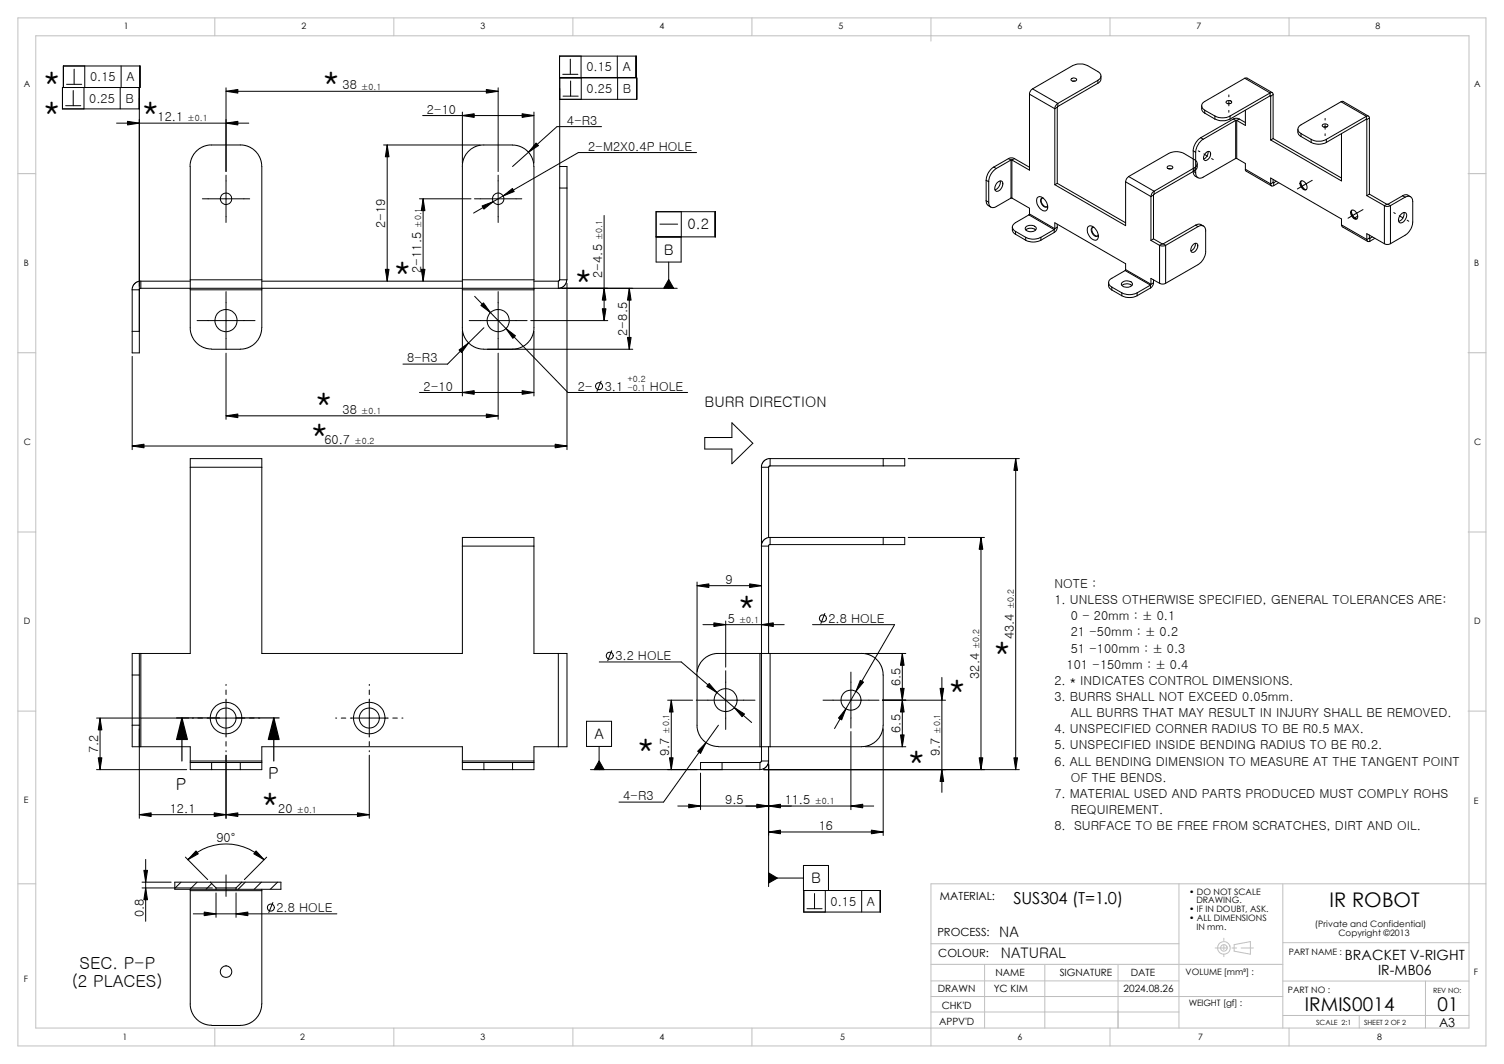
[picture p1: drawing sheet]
<svg xmlns="http://www.w3.org/2000/svg" width="420mm" height="297mm" viewBox="0 0 420 297" stroke-linecap="round" stroke-linejoin="round" font-family="sans-serif">
<g fill="none" stroke="#c0c0c0" stroke-width=".28">
<path d="M5 5h410v287h-410zM10 10h400.2v277h-400.2zM60 5v5M110 5v5M160 5v5M210 5v5M260 5v6.5M310 5v5M360 5v5M5 48.5h5M410 48.5h5M5 98.5h5"/>
<path d="M410 98.5h5M5 148.5h5M410 148.5h5M5 198.5h5M410 198.5h5M5 246.7h5M329.2 246.7v40.3M358.2 246.7v40.3M415 246.7h-155v45.3M260 278.2h98.2M260 269.2h98.2M260 273.8h69.2"/>
<path d="M260 263.4h69.2M275 269.2v17.8M291.8 269.2v17.8M312.2 269.2v17.8M339.3 264.6h3.5M341.8 261.9v.7M341.8 263.8v1.3M341.8 266.4v.6M344 264.6h1.3M344.6 263.7l4.6-.9v3.6l-4.6-.9zM346.6 264.6h3.4M358.2 263.1h52"/>
<path d="M358.2 273.9h52M398.1 273.9v13.1M60 287v5M110 287v5M160 287v5M210 287v5M260 282.5h69.2M310 287v5M358.2 283.5h52M360 287v5M379.6 283.5v3.5"/>
<circle cx="341.8" cy="264.6" r="1.77"/>
<circle cx="341.8" cy="264.6" r=".93"/>
</g>
<g fill="none" stroke="#000" stroke-width=".28">
<path d="M20.7 19.3v4.2M23.7 18.4v6M33.8 18.4v6M156.3 15.7h21.3v5.9h-21.3zM159.3 16.5v4.2M162.3 15.7v5.9M172.4 15.7v5.9M17.7 24.4v-6h21.4v6h-21.7v6h21.5M18.3 29.5h4.3M18.6 23.5h4.2M20.4 25.3v4.2M23.5 24.4v6"/>
<path d="M32.6 34.4h36.9M33.6 24.4v6M38.9 24.4v68.1M63.1 24.5v23.4M63.1 25.5h76M118 32.3h31.1M129.1 31.3v14.2M139.1 24.5v23.4M149.1 31.3v14.2M156.3 27.7h21.5v-5.9h-21.5v24.7M157.1 20.7h4.3M157.2 26.8h4.3"/>
<path d="M159.3 22.6v4.2M162.3 21.8v5.9M168 35.3h-12.5l-12.4 11.2M172.5 21.8v5.9M287.5 26.3v21.2l-4.9-2.8M287.5 26.3l7.1 4.1M288.3 24.8l7.1 4.1M288.3 24.8l-.7 .9-.1 .6M294.6 30.4v21.2M295.2 29.9l-.6 .5M295.2 29.9v21.3M295.4 28.9v.8"/>
<path d="M295.4 28.9l-.7 .8-.1 .7M295.4 29.7l-.2 .2M299.2 22a.84 .84 0 0 1 1.4 .4 .9 .9 0 0 1-1.5-.3zM299.5 22.6h.7M306.6 22.4a1.31 1.31 0 0 0 .8-1.2 1.31 1.31 0 0 0-.8-1.2l-2.9-1.7a5 5 0 0 0-4.2 0l-11.2 6.5M306.6 22.4l-11.2 6.5M306.6 22.4v.8M306.6 23.2l-11.2 6.5M307.4 21.2v1.2l-.8 .8M335.3 38.4l.7 .5M335.3 38.4a4.6 4.6 0 0 0-2.1 3.7M335.6 29.5v1.2l.8 .9"/>
<path d="M336 38.9a4.9 4.9 0 0 0-2.1 3.6M336.4 30.8l2.9 1.6M336.4 30.8v.8M336.4 31.6l2.9 1.6M339.3 33.2a5 5 0 0 0 4.2 0M339.3 32.4a4.6 4.6 0 0 0 4.2 0M339.3 32.4v.8M342.4 28.3a.86 .86 0 0 1 1.5 .4 .93 .93 0 0 1-1.5-.3zM342.8 28.9h.7M343.2 26.5v.5M343.2 28.3v1.2M343.2 30.8v.5"/>
<path d="M343.5 32.4v.8M344.4 33.2l.7 .4M344.4 33.2l-9.1 5.2M344.4 33.2a1.8 1.8 0 0 1 1.7 0M345.1 33.6h.3M345.1 33.6l-9.1 5.3M345.1 33.6v10.6M345.4 33.6v10.6M346.1 33.2l-.7 .4M346.1 33.2l1.7 1M347.6 21.8l-11.2 6.5a1.31 1.31 0 0 0-.8 1.2 1.31 1.31 0 0 0 .8 1.3M347.6 21.8h.6l7.1 4.1"/>
<path d="M347.6 21.8l7.1 4.2M347.8 30.8v4.2l-2.4-1.4M354.7 26.8h.1M354.7 26l-11.2 6.4M354.7 26v.8M354.7 26.8l-11.2 6.4M354.7 26a.5 .5 0 0 1 .6-.2 .5 .5 0 0 1 .2 .6M354.8 26.8v12.3M355.5 38.7l-.7 .4M355.5 38.7l19.1 11M355.5 26.4l-.7 .4M355.5 26.4v12.3"/>
<path d="M362.4 36.1l.1 1.2 .8 .8M363.3 37.3l2.8 1.6M363.3 37.3v.8M363.3 38.1l2.8 1.7M366.1 38.9v.9M366.1 38.9a4.6 4.6 0 0 0 4.3 0M366.1 39.8a4.6 4.6 0 0 0 4.3 0M369.4 34.8a.86 .86 0 0 1 1.4 .3 .83 .83 0 0 1-.8 .4 .83 .83 0 0 1-.7-.6zM369.7 35.5h.7M370 33.1v.4M370 34.8v1.3M370 37.3v.5"/>
<path d="M370.4 38.9v.9M374.5 28.4l-11.2 6.4a1.31 1.31 0 0 0-.8 1.3 1.31 1.31 0 0 0 .8 1.2M374.5 28.4l.6-.1 7 4.1M374.5 28.4l7.1 4.1M374.6 37.3v13.2l-19.8-11.4M381.6 32.5a.53 .53 0 0 1 .5-.1 .53 .53 0 0 1 .3 .6M381.6 32.5l-11.2 6.4M381.6 32.5v.8M381.6 33.3l-11.2 6.5M381.6 33.3l.1 .1M381.7 33.4v21.2M382.4 33l-.7 .4"/>
<path d="M382.4 33v21.2M53.1 46.5v31.6M56.5 55.5h13.2M63.1 48.9v13.2M67.1 40.5h-8.7l-1.8 .5-1.5 1-1.1 1.2-.7 1.7-.3 1.6M67.1 40.4l2.1 .4 1.9 1.2 1.3 1.7 .6 1.8 .1 32.6M107.1 40.5h27M108.1 40.5v38M117.1 55.5h14.4M118.2 55.5v23M132.5 55.5h13.2M139.1 48.9v13.2"/>
<path d="M156.3 46.5h2v6M156.3 52.5h2M156.3 52.5v25.6M156.3 46.5v6M158.3 52.5v25.6h-2M190.2 59.1v14.1h-7v-14.1h16.5v7h-16.5M194.5 42.6h-33l-29.3 16.9M275.4 56l.3 1.1 1 .7M275.4 50.3l.7 .4M275.4 56l.7 .4M275.4 50.3v5.7M276.1 50.7v5.7"/>
<path d="M277.5 46.7a4.6 4.6 0 0 0-2.1 3.6M277.5 46.7l.7 .3M278.2 47a4.8 4.8 0 0 0-2.1 3.7M278.3 51.1a.89 .89 0 0 1 .9-.6 .89 .89 0 0 1 .8 .6 2.11 2.11 0 0 1-1.8 2.3 1.58 1.58 0 0 1 .1-2.3zM279.3 50.5a2.26 2.26 0 0 1-1.5 2.5M281.6 44.3l.7 .4M281.6 44.3l-4.1 2.4M281.6 44.3a1.8 1.8 0 0 1 1.7 0M282.3 44.7h.3M282.3 55.3l-4.1 2.4a1.29 1.29 0 0 1-1.5 .1 1.29 1.29 0 0 1-.6-1.4M282.3 55.3h.3M282.3 44.7v10.6"/>
<path d="M282.3 44.7l-4.1 2.3M282.6 55.3l4.9 2.8v1.6M282.6 44.7v10.6M283.3 44.3l4.2 2.4M283.3 44.3l-.7 .4M287.3 60l-3.7 2.1a1.29 1.29 0 0 0-.9 1.3 1.29 1.29 0 0 0 .9 1.2M287.3 60l7.1 4.1M287.5 59.7l-.2 .3M287.5 59.7l7.1 4.1M289.7 55.2a1.5 1.5 0 0 1 2.2 .7 1.89 1.89 0 0 1 0 3 2.83 2.83 0 0 1-2.2-3.7zM291 55.3a1.68 1.68 0 0 0 1.4 2.4M291.3 55.3a.83 .83 0 0 0-.8 .6 .83 .83 0 0 0 .3 1 .99 .99 0 0 0 .6 .8 .99 .99 0 0 0 1.1-.2v-.1"/>
<path d="M295.2 51.2l-.6 .4M295.2 51.2l19.1 11M314.3 50.8v12.2l-19.7-11.4M314.3 50.8l7.1 4.1M315.2 49.3l7.1 4.1M315.2 49.3l-.6 .6-.3 .9M321.4 54.9v12.2M322.1 54.4l-.7 .5M322.1 54.4v12.3M322.3 53.4a1.82 1.82 0 0 0-.9 1.5M322.3 54.2l-.2 .2M322.3 53.4v.8"/>
<path d="M326 46.6a.82 .82 0 0 1 .8-.4 .82 .82 0 0 1 .6 .7 .86 .86 0 0 1-1.4-.3zM326.3 47.1h.8M333.2 47.8l.2 .9 1.1 .9M333.2 42.1l.7 .4M333.2 47.8l.7 .4M333.2 42.1v5.7M333.4 46.9a1.26 1.26 0 0 0 .9-1.2 1.26 1.26 0 0 0-.9-1.2l-2.8-1.7a4.7 4.7 0 0 0-4.3 0l-11.1 6.5M333.4 46.9l-11.1 6.5M333.4 46.9v.9M333.4 47.8l-11.1 6.4M333.9 42.5v5.7M334.3 45.7v1.2l-.9 .9"/>
<path d="M334.6 42.1l.5 .2M336.2 43l1 .6M336.6 42.8a.78 .78 0 0 1 1.1-.5 .78 .78 0 0 1 .3 1.2 1.4 1.4 0 0 1-1.7 1.2 1.43 1.43 0 0 1 .3-1.9zM337.3 42.3a1.9 1.9 0 0 1-1.2 2.1M338.3 44.3l.5 .2M345.1 44.2h.3M345.1 44.2l-9.1 5.2a1.29 1.29 0 0 1-1.5 .2 1.29 1.29 0 0 1-.6-1.4M345.4 44.2l2.4 1.4v1.6M347.8 47.2l.2 .6 7.1 4.1M347.8 47.2l7 4.2M354.8 51.4a.5 .5 0 0 0 .3 .5 .5 .5 0 0 0 .6-.1M354.8 51.4v-1.7l19.8 11.4v1.7"/>
<path d="M355.5 50.9l.2 .1M355.5 50.1v.8M355.5 50.9l-.7 .5M355.7 51v.8M356.4 50.6l-.7 .4M357.1 51l-1.4 .8M363.1 50.8a1.12 1.12 0 0 1 1.2-.1 1.12 1.12 0 0 1 .6 1 .81 .81 0 0 1-.2 1.3 .81 .81 0 0 1-1.2-.6l-.4-.7zM363.2 50.8a3.3 3.3 0 0 0 1.2 2.1M363.4 50.5a1.69 1.69 0 0 0 1.4 2.4M366.4 50.3l-4.1 2.4M377.2 58.9a.88 .88 0 0 1 .9-.2 .88 .88 0 0 1 .7 .7 1.05 1.05 0 0 1-.2 1.8 1.95 1.95 0 0 1-1.4-2.3zM377.4 59a3.6 3.6 0 0 0 1.1 2.1"/>
<path d="M377.5 58.7a1.69 1.69 0 0 0 1.4 2.4M380.6 58.5l-4.2 2.4M381.7 54.6l4.9 2.8M382.4 54.2l-.7 .4M382.4 54.2l4.9 2.8M386.6 57.4a1.8 1.8 0 0 0 1.7 0M386.6 57.4v10.6M387.3 57h.3M387.3 57l-.7 .4M387.6 57l.7 .4M388.3 57.4v10.6M389.2 59.4l.4 .2"/>
<path d="M391.2 59.9a.89 .89 0 0 1 1.3-.5 .89 .89 0 0 1 .2 1.4 1.48 1.48 0 0 1-2 1.2 1.97 1.97 0 0 1 .5-2.1zM391.7 54.7l1.1-.3 1.1 .5M391.7 54.7l-4.1 2.3M391.7 54.7l.7 .3M392 59.3a2.33 2.33 0 0 1-1.4 2.5M392.4 55l-4.1 2.4M392.4 55a1.31 1.31 0 0 1 1.5-.1 1.31 1.31 0 0 1 .6 1.4v5.7a4.6 4.6 0 0 1-2.1 3.7l-4.1 2.3M39.3 78.5h-.6l-.9 .5-.7 .9-.2 1M39.3 78.5v2M39.3 78.5h13.8M53.1 78.1h20M53.1 78.1v2.8"/>
<path d="M73.1 78.5h56M73.1 78.1v2.8M129.1 78.1v-32.3l.5-1.9 1-1.4 1.7-1.4 2.2-.6h8.6l1.4 .1 2.4 1.2 .9 .9 .9 1.7 .4 2.1v31.6M129.1 78.1v2.8M129.1 78.1h20M149.1 78.1v2.8M149.1 78.5h6.8M156.3 78.1l-.4 .4M158.3 78.1l-.2 .9-.5 .7-1.3 .7-.4 .1v-2M158.3 79.1v46.4M168.7 60.2v29.3M183.2 66.2h7"/>
<path d="M184.3 62.6h4.9M186.7 73.2v7.3M282.7 63.4l.1 1.2 .8 .8M283.6 64.6l2.8 1.7M283.6 64.6v.8M283.6 65.4l2.8 1.7M286.4 66.3a4.6 4.6 0 0 0 4.3 0M286.4 67.1a4.6 4.6 0 0 0 4.3 0M286.4 66.3v.8M286.6 63.2a1.95 1.95 0 0 1 2.8 .6 1.81 1.81 0 0 1-3.1 .1zM289.2 64.2l-.1-.1a2.32 2.32 0 0 0-2.7 .1M290.7 66.3v.8"/>
<path d="M294.4 64.1l-3.7 2.2M294.4 64.1v.8M294.4 64.9l-3.7 2.2M294.6 63.8l-.2 .3M294.6 63.8v-1.6l19.7 11.4v1.7M295.2 62.6v.8M295.2 63.4l-.6 .4M295.2 63.4a1.66 1.66 0 0 1-.8 1.5M303.8 63.3a1.63 1.63 0 0 1 2.4 1.1 1.8 1.8 0 0 1-.2 2.7 2.83 2.83 0 0 1-2.2-3.8zM305.1 63.5a1.65 1.65 0 0 0 1.4 2.4M305.5 63.5a.86 .86 0 0 0-.8 .6 .86 .86 0 0 0 .3 .9 .99 .99 0 0 0 .6 .9 .99 .99 0 0 0 1-.2l.1-.1M309.6 78.9v1.2l.9 .8"/>
<path d="M313.3 79.7a2.11 2.11 0 0 1 2.8 0M313.4 78.8a1.93 1.93 0 0 1 2.8 .5 1.76 1.76 0 0 1-3.1-.1zM314.2 75.5l-3.7 2.2a1.29 1.29 0 0 0-.9 1.2 1.29 1.29 0 0 0 .9 1.2M314.2 75.5l7.1 4.1M314.3 75.3l7.1 4M314.3 75.3l-.1 .2M321.3 79.6l-3.8 2.1M321.3 79.6v.8M321.4 67.1l2.4 1.4M321.4 79.3l-.1 .3M322.1 66.7l-.7 .4M322.1 78.1v.9"/>
<path d="M322.1 66.7l2.4 1.4M322.1 79l-.7 .3M322.1 79l-.1 .5-.7 .9M323.8 79.1l-2.4-1.4v1.6M323.8 68.5v10.6M323.8 79.1a1.8 1.8 0 0 0 1.7 0M323.8 68.5l.6 .2 1.1-.2M324.5 68.1l-.7 .4M324.5 68.1h.3M324.8 68.1l.7 .4M325.5 68.5v10.6M333.2 68.2a.74 .74 0 0 1 1.1-.2 .74 .74 0 0 1 .1 1.1 1.27 1.27 0 0 1-1.7 1.1 1.82 1.82 0 0 1 .5-2z"/>
<path d="M333.8 67.9a2 2 0 0 1-1.3 2.1M333.8 62.9l1.2-.3 1.1 .5M333.8 62.9l-9 5.2M333.8 62.9l.8 .3M334.6 63.2a1.29 1.29 0 0 1 1.5-.1 1.29 1.29 0 0 1 .6 1.4v5.7a4.6 4.6 0 0 1-2.1 3.7l-9.1 5.2M334.6 63.2l-9.1 5.3M374.6 62.8l.3 .5 7 4.1M374.6 62.8l7.1 4M379.1 60.3l-.8 .5M381.7 66.8v-1.6l4.9 2.8M381.7 66.8a.53 .53 0 0 0 .2 .6 .53 .53 0 0 0 .6 0M382.4 66.5h.1"/>
<path d="M382.4 65.6v.9M382.4 66.5l-.7 .3M382.5 66.5v.9M383.2 66.1l-.7 .4M384 66.5l-1.5 .9M386.6 68a1.8 1.8 0 0 0 1.7 0M390.7 60.2l1.1 .6M392.9 61.5l.5 .3M36.9 92.5v6h2v-6M36.9 99.5v26M36.9 92.5h2M39.3 80.5l-.3 .1-.1 .3h-2v11.6"/>
<path d="M39.3 80.5h149.8M53.1 80.9v11.2l.4 1.5 .9 1.6 1.2 1.2 1.4 .7 2.1 .4M53.1 80.9h20M55 89.5h16.2M63.1 81.4v16.2M63.1 98.6v18.5M73.1 80.9v11.2l-.5 1.9-1 1.5-1.7 1.3-1.9 .6-8.9 .1M129.1 80.9l.1 11.9 .6 1.4 .8 1.3 1 .9 1.4 .7 2.1 .4h41.6M129.1 92.5v18M129.1 80.9h20M131 89.5h16.2M132.5 82.7l26.1 26.9h33.4"/>
<path d="M135.1 91.5l-10.1 10.1h-12.5M139.1 81.4v16.2M139.1 98.6v18.5M148.2 89.5h21.5M149.1 80.9v10.6l-.3 2.1-.8 1.4-1.4 1.4-1.5 .8-2 .3M149.1 92.5v18M175.7 80.5v17M310.5 80.1l2.8 1.6M310.5 80.1v.8M310.5 80.9l2.8 1.6M313.3 82.6a4.7 4.7 0 0 0 4.2 0M313.3 81.7v.8"/>
<path d="M313.3 81.7a4.7 4.7 0 0 0 4.2 0M317.5 81.7v.8M321.3 80.4l-3.8 2.1M63.1 116.1h76M117.1 109.6h32M167.9 106.4l-1.2 2.8M36.9 124.5h121.4M53.1 130.4v52h-13.8M53.1 130.4h20M53.1 130.4v-2.4h20v2.4M73.1 130.4v52h56v-30M196.8 122.1h7.6v-4.1l5.8 5.7-5.8 5.8v-4.2h-7.6z"/>
<path d="M215.1 128l-.7 .1-.9 .4-.7 .9-.2 1M215.1 130l-.4 .2v.2M215.1 128h31.5M215.1 128v2M215.1 130h31.5M246.6 128v2M246.6 128h6v2h-6M253.6 128h31M283.6 128v86.8M129.1 152.4h20M149.1 152.4v-2.4h-20v2.4M149.1 152.4v30h6.8"/>
<path d="M212.6 152.4h2M214.6 150.1v-19.7h-2v82M214.6 152.4v30M215.1 150l-.7 .1-.9 .4-.7 .9-.2 1M215.1 152l-.4 .1-.1 .3M215.1 150h31.5M215.1 150v2M215.1 152h31.5M246.6 150v2M246.6 150h6v2h-6M253.6 150h21.3M273.9 150v64.8"/>
<path d="M194.6 162.5v25M194.6 163.5h18M196.3 174.4h22.7M202.6 173.4v12.8M226.9 174.4h22.9l-16.8 29M230.3 171.2l-1.1 2.8M36.9 188.4v14M36.9 188.4h2M38.9 182.4h-2v6M38.9 188.4v14M38.9 182.4h.4M38.9 182.4v6"/>
<path d="M39.3 182.4v26M63.1 191.1v.2M63.1 192.6v1.3M63.1 195.2v10.5M103.1 191.1v.2M103.1 192.6v1.3M103.1 195.2v10.5M155.9 182.4v26M155.9 182.4h2.4v26h-2.4M167.3 184.8h22.9l19.7 16.9M170.8 181.7l-1.1 2.7M186.4 195.5h7"/>
<path d="M187.5 195.5v19.3M194.4 195.5h16.4M194.6 188.4v14.7l.3 1 .6 1.5 1.4 1.5 1.6 .9 2.1 .4M202.6 187.2v16.4M212.2 182.4h2.9M212.2 182.4h-12.3l-1.4 .4-1.4 .7-1.4 1.4-.8 1.5-.3 2M212.2 182.4v26M215.1 182.4h25.5M215.1 182.4v26M229.8 195.5h15.6M237.6 187.6v15.6M240.6 182.4l2.1 .4 1.9 1.1 1.4 1.7 .5 1.9 .1 15.6-.5 1.8-1 1.5-1.7 1.4-2.1 .6h-26.2"/>
<path d="M241.6 182.4h11.3M246.4 195.5h17.6M252 182.4v26M263 189.1v32.1M27 214.8h25.1M27 200.4h25.7M27.9 200.4v14.4M36.9 202.4v6h2M36.9 202.4h2M38.9 203.5v24.9M38.9 202.4v6M38.9 208.4h.4"/>
<path d="M39.3 208.4h13.8v4M53.1 212.9v1.9h6M53.1 212.4h20M53.1 212.9h6M53.1 212.4v.5M53.7 200.4h.3M55.3 200.4h1.3M57.8 200.4h10.6M59.1 214.8h8M59.1 212.9v1.9M59.1 212.9h8M63.1 207v1.3"/>
<path d="M63.1 209.5v.3M63.1 210.8v17.6M67.1 212.9v1.9M67.1 212.9h6M69.7 200.4h1.3M72.2 200.4h.3M73.1 212.9v1.9h-6M73.1 212.4v-4h56v4M73.1 212.4v.5M93.7 200.4h.3M95.3 200.4h1.3M97.8 200.4h10.6"/>
<path d="M103.1 207v1.3M103.1 209.5v.3M103.1 210.8v17.6M109.7 200.4h1.3M112.2 200.4h.3M129.1 212.9h6M129.1 212.9v1.9h6M129.1 212.4v.5M129.1 212.4h20M135.1 212.9v1.9M135.1 214.8h8M135.1 212.9h8"/>
<path d="M143.1 212.9v1.9M143.1 212.9h6M149.1 212.9v1.9h-6M149.1 212.4v.5M155.9 208.4h-6.8v4M163.8 201.3h7v7.1h-7zM164.9 214.8h47.3M167.3 208.4v6.4M195.6 215.8v10.2M195.6 212.9h6v1.9h-6zM200.6 208.4h11.6M200.6 202.4l-15.3 21.5h-12.5"/>
<path d="M201.6 212.9h10.6M212.2 208.4h2.9M212.2 212.9v1.9M212.6 212.4h2v.5l-.4 .9-.5 .5-1.5 .5M212.6 212.4l-.4 .5M213.2 214.8h71.4M214.6 208.4v39.1M237.6 204.2v21.8M241.6 208.4h11.3M246.6 203.5v29.7M38.9 227.4h64.2M40.7 239.9v17.3"/>
<path d="M51.8 239.3l6.2 6.2M52.5 240a15.1 15.1 0 0 1 21.2 0M74.5 239.3l-6.3 6.2M189.3 225h54.7M214.6 232.2h32M39.7 246.3h8.1M39.7 247.9h19.6M50.5 246.3l-1.7 1.7M53.1 248.6v32.3l.4 1.4 .5 1.1 .9 1.2 1 .7 1.5 .7 1.7 .3h8l2.1-.4 1.9-1.2 1.3-1.7 .6-1.8 .1-32.6M53.1 248.6h20M53.1 248.2v.4M54 255.1h40.1"/>
<path d="M55 246.3l-2 1.9M58.7 246.3h-9.9v1.9h11.5M58.7 246.3l1.6 1.6M58.7 246.3h8.8M59.1 246.6l-1.6 1.6M60.3 247.9h5.6M60.3 248.2h5.6M60.3 247.9v.3M60.3 249.3v6.8M63.1 244.2v6M65.9 247.9v.3M65.9 249.3v6.8"/>
<path d="M67.5 246.3l-1.6 1.6M67.5 246.3h10.9v1.9h-12.5M68.5 246.3l-2 1.9M73 246.3l-2 1.9M73.1 248.2v.4M76.2 251.9l-1.1 2.8M77.5 246.3l-2 1.9M214.6 245.1h9.8M224.5 248.6v6h21.3v-6h-21.4v-7h7v7M225.3 253.7h4.3M227.5 249.4v4.3M230.5 248.6v6"/>
<path d="M240.6 248.6v6"/>
<circle cx="63.1" cy="55.5" r="1.6"/>
<circle cx="139.1" cy="55.5" r="1.61"/>
<circle cx="63.1" cy="89.5" r="3.1"/>
<circle cx="139.1" cy="89.5" r="3.1"/>
<circle cx="167.3" cy="107.8" r=".99"/>
<circle cx="229.8" cy="172.6" r=".98"/>
<circle cx="170.3" cy="183" r=".98"/>
<circle cx="202.6" cy="195.4" r="3.2"/>
<circle cx="237.6" cy="195.4" r="2.81"/>
<circle cx="63.1" cy="200.4" r="2.81"/>
<circle cx="63.1" cy="200.4" r="4.4"/>
<circle cx="103.1" cy="200.4" r="2.81"/>
<circle cx="103.1" cy="200.4" r="4.4"/>
<circle cx="75.6" cy="253.4" r=".99"/>
<circle cx="63.1" cy="271.2" r="1.6"/>
</g>
<g fill="#000" stroke="#000" stroke-width=".28">
<path d="M35.6 33.9l3.3 .5-3.3 .5zM63.1 25.5l3.3-.5v1zM63.1 34.4l3.3-.5v1zM129.1 32.3l3.3-.6v1.1zM135.8 25l3.3 .5-3.3 .5zM145.8 31.7l3.3 .6-3.3 .5zM108.1 40.5l.5 3.3h-1zM118.2 55.5l.5 3.3h-1.1zM134.6 57.5l3.1-1.2-2.6 2.1zM140.5 54.7l2.6-2.1 .5 .9zM149.7 39.9l.7 .7-2.8 1.9zM107.6 75.2h1l-.5 3.3z"/>
<path d="M117.6 75.2h1.1l-.5 3.3zM128.2 97.7l2.7-2-2 2.7zM134.3 85.3l.7-.8 1.9 2.7zM141.3 91.7l2.6 2-.7 .7zM168.2 86.2h1l-.5 3.3zM168.7 80.5l.5 3.3h-1zM175.2 94.2h1l-.5 3.3zM175.7 80.5l.5 3.3h-1zM186.7 78l1.4 2.5h-2.8zM63.1 116.1l3.3-.5v1zM129.1 109.6l3.3-.5v1zM135.8 115.6l3.3 .5-3.3 .5z"/>
<path d="M145.8 109.1l3.3 .5-3.3 .5zM36.9 124.5l3.3-.5v1zM155 124l3.3 .5-3.3 .5zM283.6 128l.5 3.3h-1zM273.9 150l.5 3.3h-1zM194.6 163.5l3.4-.5v1zM199.3 173.9l3.3 .5-3.3 .5zM212.6 174.4l3.3-.5v1zM209.3 163l3.3 .5-3.3 .5zM187.5 195.5l.5 3.3h-1.1zM198 190.8l2.2 2.5-2.8-1.7zM205.1 197.5l2.8 1.8-.7 .8z"/>
<path d="M236.2 197.9l-1.2 3.1-.9-.6zM240.2 189.9l.9 .5-2.1 2.6zM252 182.4l.5 3.3h-1zM251.5 192.2h1l-.5 3.3zM252 195.5l.5 3.3h-1zM262.5 192.2h1l-.5 3.3zM27.4 211.5h1l-.5 3.3zM27.9 200.4l.5 3.4h-1zM167.3 212.4l1.4 2.4h-2.8zM186.9 211.5h1.1l-.5 3.3zM197.1 207.3l-1.5 3-.8-.6zM251.5 205.1h1l-.5 3.3z"/>
<path d="M263 214.8l.5 3.3h-1zM273.4 211.5h1l-.5 3.3zM283.1 211.5h1l-.5 3.3zM38.9 227.4l3.3-.5v1zM54.7 237.5l.7 .8-2.9 1.7zM63.1 227.4l3.3-.5v1zM59.8 226.9l3.3 .5-3.3 .5zM71.5 237.5l2.2 2.5-2.8-1.7zM99.8 226.9l3.3 .5-3.3 .5zM192.3 224.5l3.3 .5-3.3 .5zM214.6 232.2l3.3-.5v1zM211.3 224.5l3.3 .5-3.3 .5z"/>
<path d="M214.6 225l3.3-.5v1zM237.6 225l3.3-.5v1zM243.3 231.7l3.3 .5-3.3 .5zM40.2 243h1l-.5 3.3zM40.7 247.9l.5 3.3h-1zM57 254.6l3.3 .5-3.3 .5zM65.9 255.1l3.3-.5v1zM214.6 243.7l2.5 1.4-2.5 1.4z"/>
</g>
<path d="M50.8 200.4l1.5 6h-3zM76.5 200.4l1.4 6h-3z" fill="#000" stroke="#000" stroke-width=".34"/>
<path d="M49.3 200.4h12M50.8 200.4v12M66 200.4h11.9M76.5 200.4v12" fill="none" stroke="#000" stroke-width=".34"/>
<g font-size="9.3">
<text x="12.1" y="25.1">*</text>
<text x="90.1" y="25.1">*</text>
<text x="12.1" y="33.6">*</text>
<text x="39.7" y="33.6">*</text>
<text x="110" y="78.2">*</text>
<text x="160.6" y="80.3">*</text>
<text x="88.1" y="114.8">*</text>
<text x="86.9" y="123.4">*</text>
<text x="206.2" y="171.4">*</text>
<text x="277.5" y="184.2">*</text>
<text x="264.9" y="194.9">*</text>
<text x="178.1" y="211.4">*</text>
<text x="253.6" y="214.7">*</text>
<text x="73.2" y="226.4">*</text>
</g>
<text font-size="5.6" x="371.3" y="253.1">IR ROBOT</text>
<g font-size="5.3">
<text x="364.4" y="282.2">IRMIS0014</text>
<text x="401.4" y="282.2">01</text>
</g>
<g font-size="4.7">
<text x="49.1" y="220.4">P</text>
<text x="74.9" y="217.5">P</text>
<text x="20" y="275.5">(2 PLACES)</text>
<text x="22.2" y="270.5">SEC. P-P</text>
</g>
<text font-size="4.6" x="283" y="252.2">SUS304 (T=1.0)</text>
<g font-size="4.1">
<text x="192" y="64.1">0.2</text>
<text x="185.3" y="71.1">B</text>
<text x="196.8" y="113.5">BURR DIRECTION</text>
<text x="166" y="206.3">A</text>
<text x="226.5" y="246.5">B</text>
<text x="279.1" y="261.7">NA</text>
<text x="279.5" y="267.5">NATURAL</text>
</g>
<g font-size="3.9">
<text x="375.5" y="268.1">BRACKET V-RIGHT</text>
<text x="384.8" y="272.1">IR-MB06</text>
</g>
<g font-size="3.5">
<text x="25.1" y="22.6">0.15</text>
<text x="35.3" y="22.6">A</text>
<text x="163.7" y="19.9">0.15</text>
<text x="173.9" y="19.9">A</text>
<text x="24.9" y="28.7">0.25</text>
<text x="35.1" y="28.7">B</text>
<text x="95.7" y="25">38</text>
<text x="163.8" y="26">0.25</text>
<text x="173.9" y="26">B</text>
<text x="44" y="33.9">12.1</text>
<text x="119.2" y="31.8">2-10</text>
<text x="158.3" y="34.8">4-R3</text>
<text x="164.2" y="42.1">2-M2X0.4P HOLE</text>
<text x="107.6" y="63.6" transform="rotate(-90 107.6 63.6)">2-19</text>
<text x="117.6" y="76.1" transform="rotate(-90 117.6 76.1)">2-11.5</text>
<text x="168.1" y="77.6" transform="rotate(-90 168.1 77.6)">2-4.5</text>
<text x="175.2" y="93.7" transform="rotate(-90 175.2 93.7)">2-8.5</text>
<text x="113.7" y="101.1">8-R3</text>
<text x="118.3" y="109.1">2-10</text>
<text x="161.3" y="109.1">2-</text>
<text x="168.9" y="109.1">3.1</text>
<text x="181.5" y="109.1">HOLE</text>
<text x="95.7" y="115.6">38</text>
<text x="90.6" y="124">60.7</text>
<text x="202.6" y="163">9</text>
<text x="294.4" y="164.2">NOTE :</text>
<text x="203.2" y="173.9">5</text>
<text x="231.4" y="173.9">2.8 HOLE</text>
<text x="294.4" y="168.7">1. UNLESS OTHERWISE SPECIFIED, GENERAL TOLERANCES ARE:</text>
<text x="299" y="173.2">0 - 20mm : ± 0.1</text>
<text x="283.1" y="178.5" transform="rotate(-90 283.1 178.5)">43.4</text>
<text x="299" y="177.7">21 -50mm : ± 0.2</text>
<text x="171.8" y="184.3">3.2 HOLE</text>
<text x="299" y="182.2">51 -100mm : ± 0.3</text>
<text x="251.4" y="191.6" transform="rotate(-90 251.4 191.6)">6.5</text>
<text x="273.4" y="189.5" transform="rotate(-90 273.4 189.5)">32.4</text>
<text x="294.4" y="191.2">2. * INDICATES CONTROL DIMENSIONS.</text>
<text x="297.9" y="186.7">101 -150mm : ± 0.4</text>
<text x="294.4" y="195.7">3. BURRS SHALL NOT EXCEED 0.05mm.</text>
<text x="299" y="200.2">ALL BURRS THAT MAY RESULT IN INJURY SHALL BE REMOVED.</text>
<text x="251.4" y="204.6" transform="rotate(-90 251.4 204.6)">6.5</text>
<text x="294.4" y="204.7">4. UNSPECIFIED CORNER RADIUS TO BE R0.5 MAX.</text>
<text x="294.4" y="209.2">5. UNSPECIFIED INSIDE BENDING RADIUS TO BE R0.2.</text>
<text x="27.4" y="210.2" transform="rotate(-90 27.4 210.2)">7.2</text>
<text x="186.9" y="211.2" transform="rotate(-90 186.9 211.2)">9.7</text>
<text x="262.5" y="211.2" transform="rotate(-90 262.5 211.2)">9.7</text>
<text x="294.4" y="213.7">6. ALL BENDING DIMENSION TO MEASURE AT THE TANGENT POINT</text>
<text x="299" y="218.2">OF THE BENDS.</text>
<text x="47.4" y="226.9">12.1</text>
<text x="77.7" y="226.9">20</text>
<text x="174" y="223.4">4-R3</text>
<text x="202.5" y="224.5">9.5</text>
<text x="219.1" y="224.5">11.5</text>
<text x="294.4" y="222.7">7. MATERIAL USED AND PARTS PRODUCED MUST COMPLY ROHS</text>
<text x="299" y="227.2">REQUIREMENT.</text>
<text x="228.6" y="231.7">16</text>
<text x="294.4" y="231.7">8. SURFACE TO BE FREE FROM SCRATCHES, DIRT AND OIL.</text>
<text x="60.5" y="235.1">90°</text>
<text x="40.1" y="256" transform="rotate(-90 40.1 256)">0.8</text>
<text x="77.2" y="254.6">2.8 HOLE</text>
<text x="231.9" y="252.8">0.15</text>
<text x="242.1" y="252.8">A</text>
<text x="401.9" y="286.7">A3</text>
</g>
<g font-size="3.1">
<text x="262.5" y="251.1">MATERIAL:</text>
<text x="261.8" y="261.3">PROCESS:</text>
<text x="262" y="267.1">COLOUR:</text>
</g>
<g font-size="2.8">
<text x="278" y="272.4">NAME</text>
<text x="295.9" y="272.4">SIGNATURE</text>
<text x="315.8" y="272.4">DATE</text>
<text x="261.9" y="276.9">DRAWN</text>
<text x="263" y="281.6">CHK'D</text>
<text x="277.5" y="276.9">YC KIM</text>
<text x="313.7" y="276.9">2024.08.26</text>
<text x="262.3" y="286">APPV'D</text>
</g>
<g font-size="2.5">
<text x="34.5" y="8.2">1</text>
<text x="84.2" y="8.2">2</text>
<text x="134.2" y="8.2">3</text>
<text x="184.1" y="8.2">4</text>
<text x="234.2" y="8.2">5</text>
<text x="284.1" y="8.2">6</text>
<text x="334.1" y="8.2">7</text>
<text x="384.1" y="8.2">8</text>
<text x="6.6" y="24.2">A</text>
<text x="411.6" y="24.2">A</text>
<text x="6.6" y="74.2">B</text>
<text x="411.6" y="74.2">B</text>
<text x="6.6" y="124.2">C</text>
<text x="411.6" y="124.2">C</text>
<text x="6.6" y="174.2">D</text>
<text x="411.6" y="174.2">D</text>
<text x="6.6" y="224.2">E</text>
<text x="411.6" y="224.3">E</text>
<text x="332.1" y="249.7">• DO NOT SCALE</text>
<text x="332.1" y="254.7">• IF IN DOUBT, ASK.</text>
<text x="332.1" y="257.1">• ALL DIMENSIONS</text>
<text x="334.1" y="252.2">DRAWING.</text>
<text x="334.1" y="259.6">IN mm.</text>
<text x="367.2" y="258.8">(Private and Confidential)</text>
<text x="373.8" y="261.3">Copyright ©2013</text>
<text x="359.9" y="266.6">PART NAME :</text>
<text x="6.6" y="274.2">F</text>
<text x="331.1" y="272.2">VOLUME [mm³] :</text>
<text x="411.6" y="272">F</text>
<text x="331.9" y="280.9">WEIGHT [gf] :</text>
<text x="359.6" y="277.1">PART NO :</text>
<text x="34.2" y="290.4">1</text>
<text x="83.8" y="290.4">2</text>
<text x="134.2" y="290.2">3</text>
<text x="184.1" y="290.2">4</text>
<text x="234.6" y="290.4">5</text>
<text x="284.1" y="290.2">6</text>
<text x="334.6" y="290.4">7</text>
<text x="384.6" y="290.4">8</text>
</g>
<g font-size="2.4">
<text x="100.9" y="25">±0.1</text>
<text x="52.4" y="33.9">±0.1</text>
<text x="117.6" y="63.5" transform="rotate(-90 117.6 63.5)">±0.1</text>
<text x="168.2" y="67" transform="rotate(-90 168.2 67)">±0.1</text>
<text x="175.2" y="106.6">+0.2</text>
<text x="175.2" y="109.1">-0.1</text>
<text x="100.9" y="115.6">±0.1</text>
<text x="99" y="124">±0.2</text>
<text x="206.4" y="173.9">±0.1</text>
<text x="283.1" y="170.1" transform="rotate(-90 283.1 170.1)">±0.2</text>
<text x="273.4" y="181.1" transform="rotate(-90 273.4 181.1)">±0.2</text>
<text x="186.9" y="204.8" transform="rotate(-90 186.9 204.8)">±0.1</text>
<text x="262.5" y="204.8" transform="rotate(-90 262.5 204.8)">±0.1</text>
<text x="82.9" y="226.9">±0.1</text>
<text x="227.5" y="224.5">±0.1</text>
</g>
<g font-size="2">
<text x="400.2" y="277.1">REV NO:</text>
<text x="367.5" y="286">SCALE 2:1</text>
<text x="380.9" y="286">SHEET 2 OF 2</text>
</g>
</svg>
